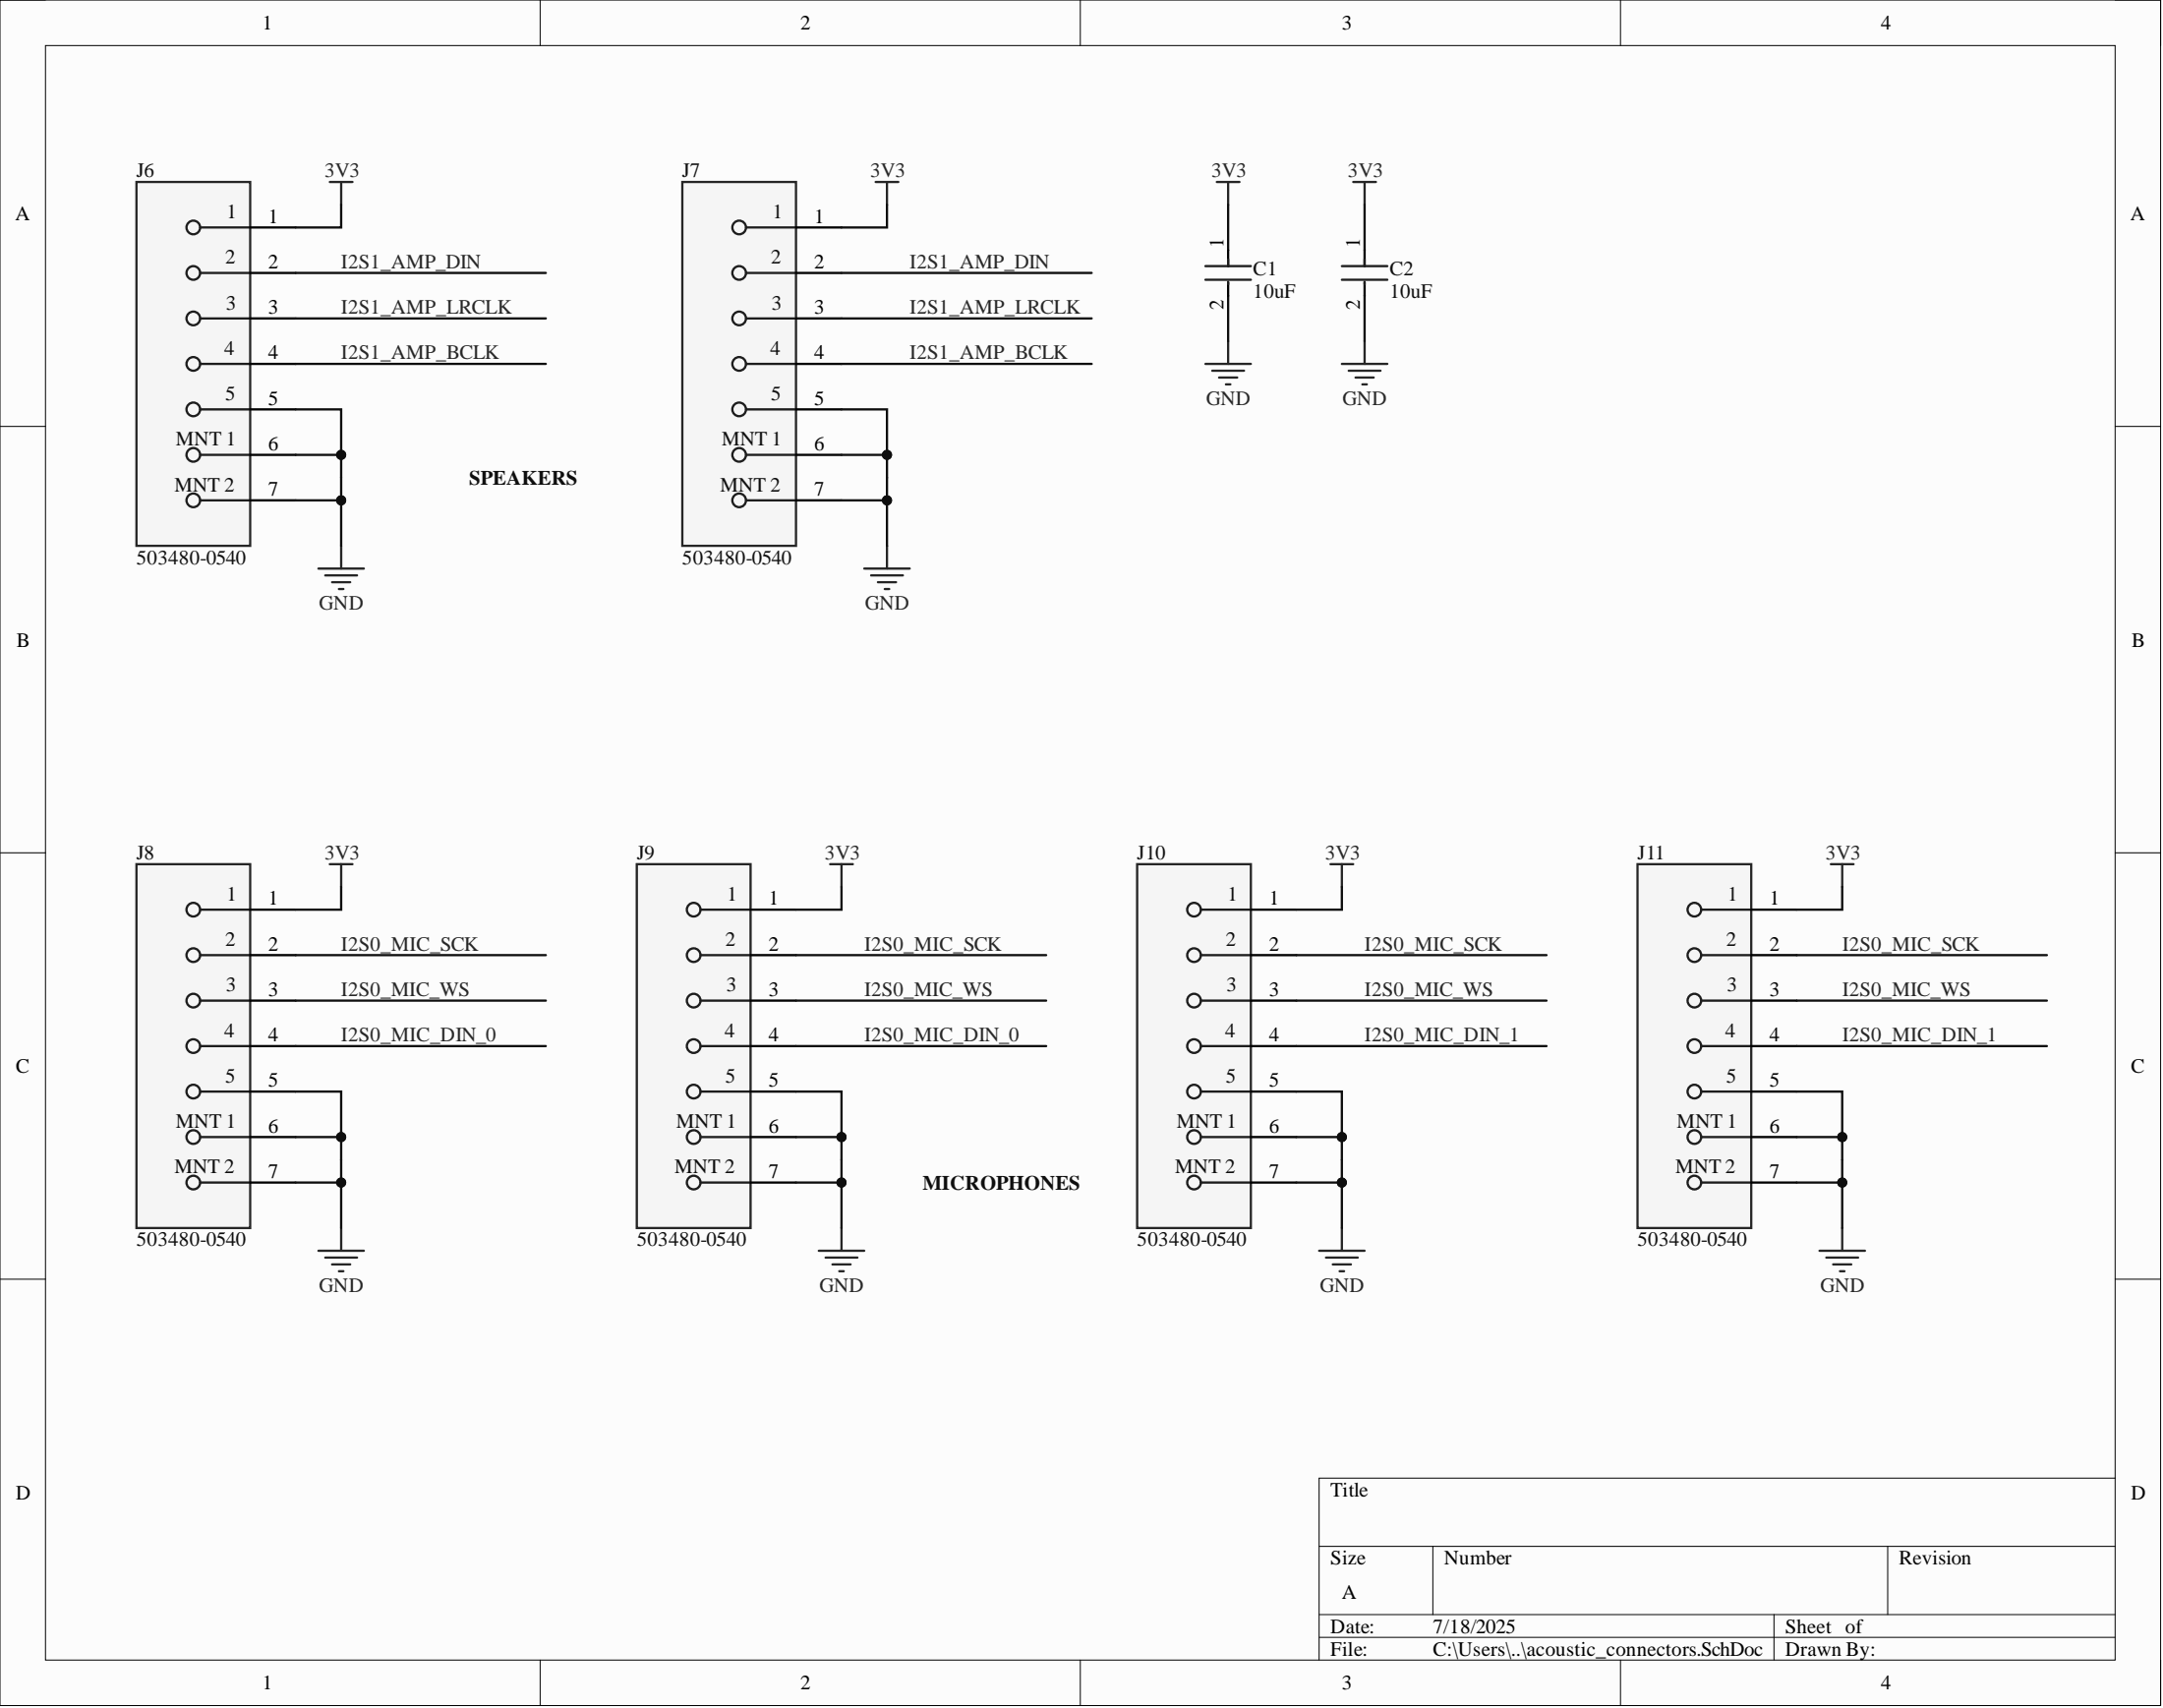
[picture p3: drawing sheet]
<svg xmlns="http://www.w3.org/2000/svg" width="241mm" height="190mm" viewBox="0 0 241 190" stroke-linecap="round" stroke-linejoin="round" font-family="sans-serif">
<path d="M0 0h241v190.2h-241z" fill-rule="evenodd" fill="#fcfcfc"/>
<path d="M0 0h241v190.2h-241z" fill="none" stroke="#000" stroke-width=".11"/>
<path d="M5.1 5.1h230.9v180.1h-230.9z" fill-rule="evenodd" fill="#fcfcfc"/>
<g fill="none" stroke="#000" stroke-width=".11">
<path d="M0 0h5.1M5.1 5.1h230.9v180.1h-230.9zM60.3 0v5.1M120.5 0v5.1M180.8 0v5.1M236 0h5v5.1M0 47.6h5.1M236 47.6h5M0 95.1h5.1M236 95.1h5M0 142.7h5.1M236 142.7h5"/>
<path d="M147.2 172.5h88.8M159.8 172.5v7.6M210.6 172.5v7.6M236 164.9h-88.8v20.3M60.3 185.2v5M120.5 185.2v5M147.2 180.1h88.8M147.2 182.6h88.8M180.8 185.2v5M197.9 180.1v5.1M241 185.2v5"/>
</g>
<path d="M36.8 20.3h2.5M38.1 20.3v2.5M35.5 63.4h5.1M36.3 64.2h3.5M37 64.9h2.1M37.8 65.7h.5M38.1 60.9v2.5" fill="none" stroke="#262626" stroke-width=".25"/>
<path d="M15.2 20.3h12.7v40.6h-12.7z" fill-rule="evenodd" fill="#f5f5f5"/>
<path d="M15.2 20.3h12.7v40.6h-12.7z" fill="none" stroke="#262626" stroke-width=".25"/>
<g fill="none" stroke="#1c1c1c" stroke-width=".25">
<path d="M22.3 25.4h5.6M22.3 30.4h5.6M22.3 35.5h5.6M22.3 40.6h5.6M22.3 45.7h5.6M22.3 50.7h5.6M22.3 55.8h5.6"/>
<circle cx="21.6" cy="30.4" r=".76"/>
<circle cx="21.6" cy="25.4" r=".76"/>
<circle cx="21.6" cy="35.5" r=".76"/>
<circle cx="21.6" cy="50.7" r=".76"/>
<circle cx="21.6" cy="40.6" r=".76"/>
<circle cx="21.6" cy="45.7" r=".76"/>
<circle cx="21.6" cy="55.8" r=".76"/>
</g>
<path d="M27.9 25.4h5.1M27.9 30.4h5.1M27.9 35.5h5.1M27.9 40.6h5.1M27.9 45.7h5.1M27.9 50.7h5.1M27.9 55.8h5.1" fill="none" stroke="#000" stroke-width=".25"/>
<path d="M33 45.7h5.1v5" fill="none" stroke="#0e0e0e" stroke-width=".25"/>
<circle cx="38.1" cy="50.7" r=".51" fill="#0e0e0e"/>
<circle cx="38.1" cy="50.7" r=".51" fill="none" stroke="#0e0e0e" stroke-width=".11"/>
<path d="M38.1 53.3v7.6" fill="none" stroke="#0e0e0e" stroke-width=".25"/>
<circle cx="38.1" cy="55.8" r=".51" fill="#0e0e0e"/>
<circle cx="38.1" cy="55.8" r=".51" fill="none" stroke="#0e0e0e" stroke-width=".11"/>
<path d="M33 50.7h5.1v2.6" fill="none" stroke="#0e0e0e" stroke-width=".25"/>
<circle cx="38.1" cy="50.7" r=".51" fill="#0e0e0e"/>
<circle cx="38.1" cy="50.7" r=".51" fill="none" stroke="#0e0e0e" stroke-width=".11"/>
<path d="M33 55.8h5.1" fill="none" stroke="#0e0e0e" stroke-width=".25"/>
<circle cx="38.1" cy="55.8" r=".51" fill="#0e0e0e"/>
<circle cx="38.1" cy="55.8" r=".51" fill="none" stroke="#0e0e0e" stroke-width=".11"/>
<path d="M33 30.4h27.9M33 35.5h27.9M38.1 22.8v2.6h-5.1M33 40.6h27.9" fill="none" stroke="#0e0e0e" stroke-width=".25"/>
<path d="M97.7 20.3h2.5M99 20.3v2.5M96.4 63.4h5.1M97.2 64.2h3.5M97.9 64.9h2.1M98.7 65.7h.5M99 60.9v2.5" fill="none" stroke="#262626" stroke-width=".25"/>
<path d="M76.1 20.3h12.7v40.6h-12.7z" fill-rule="evenodd" fill="#f5f5f5"/>
<path d="M76.1 20.3h12.7v40.6h-12.7z" fill="none" stroke="#262626" stroke-width=".25"/>
<g fill="none" stroke="#1c1c1c" stroke-width=".25">
<path d="M83.2 25.4h5.6M83.2 30.4h5.6M83.2 35.5h5.6M83.2 40.6h5.6M83.2 45.7h5.6M83.2 50.7h5.6M83.2 55.8h5.6"/>
<circle cx="82.5" cy="30.4" r=".76"/>
<circle cx="82.5" cy="25.4" r=".76"/>
<circle cx="82.5" cy="35.5" r=".76"/>
<circle cx="82.5" cy="50.7" r=".76"/>
<circle cx="82.5" cy="45.7" r=".76"/>
<circle cx="82.5" cy="40.6" r=".76"/>
<circle cx="82.5" cy="55.8" r=".76"/>
</g>
<path d="M88.8 25.4h5.1M88.8 30.4h5.1M88.8 35.5h5.1M88.8 40.6h5.1M88.8 45.7h5.1M88.8 50.7h5.1M88.8 55.8h5.1" fill="none" stroke="#000" stroke-width=".25"/>
<path d="M93.9 45.7h5.1v5" fill="none" stroke="#0e0e0e" stroke-width=".25"/>
<circle cx="99" cy="50.7" r=".51" fill="#0e0e0e"/>
<circle cx="99" cy="50.7" r=".51" fill="none" stroke="#0e0e0e" stroke-width=".11"/>
<path d="M99 53.3v7.6" fill="none" stroke="#0e0e0e" stroke-width=".25"/>
<circle cx="99" cy="55.8" r=".51" fill="#0e0e0e"/>
<circle cx="99" cy="55.8" r=".51" fill="none" stroke="#0e0e0e" stroke-width=".11"/>
<path d="M93.9 50.7h5.1v2.6" fill="none" stroke="#0e0e0e" stroke-width=".25"/>
<circle cx="99" cy="50.7" r=".51" fill="#0e0e0e"/>
<circle cx="99" cy="50.7" r=".51" fill="none" stroke="#0e0e0e" stroke-width=".11"/>
<path d="M93.9 55.8h5.1" fill="none" stroke="#0e0e0e" stroke-width=".25"/>
<circle cx="99" cy="55.8" r=".51" fill="#0e0e0e"/>
<circle cx="99" cy="55.8" r=".51" fill="none" stroke="#0e0e0e" stroke-width=".11"/>
<path d="M93.9 30.4h27.9M93.9 35.5h27.9M99 22.8v2.6h-5.1M93.9 40.6h27.9" fill="none" stroke="#0e0e0e" stroke-width=".25"/>
<path d="M92.6 96.4h2.5M93.9 96.4v2.5M91.3 139.5h5.1M93.9 137v2.5M92.1 140.3h3.6M92.9 141h2M93.6 141.8h.5" fill="none" stroke="#262626" stroke-width=".25"/>
<path d="M71 96.4h12.7v40.6h-12.7z" fill-rule="evenodd" fill="#f5f5f5"/>
<path d="M71 96.4h12.7v40.6h-12.7z" fill="none" stroke="#262626" stroke-width=".25"/>
<g fill="none" stroke="#1c1c1c" stroke-width=".25">
<path d="M78.1 101.5h5.6M78.1 106.5h5.6M78.1 111.6h5.6M78.1 116.7h5.6M78.1 121.7h5.6M78.1 126.8h5.6M78.1 131.9h5.6"/>
<circle cx="77.4" cy="116.7" r=".76"/>
<circle cx="77.4" cy="106.5" r=".76"/>
<circle cx="77.4" cy="101.5" r=".76"/>
<circle cx="77.4" cy="111.6" r=".76"/>
<circle cx="77.4" cy="126.8" r=".76"/>
<circle cx="77.4" cy="131.9" r=".76"/>
<circle cx="77.4" cy="121.7" r=".76"/>
</g>
<path d="M83.7 101.5h5.1M83.7 106.5h5.1M83.7 111.6h5.1M83.7 116.7h5.1M83.7 121.7h5.1M83.7 126.8h5.1M83.7 131.9h5.1" fill="none" stroke="#000" stroke-width=".25"/>
<path d="M88.8 121.7h5.1v5.1" fill="none" stroke="#0e0e0e" stroke-width=".25"/>
<circle cx="93.9" cy="126.8" r=".51" fill="#0e0e0e"/>
<circle cx="93.9" cy="126.8" r=".51" fill="none" stroke="#0e0e0e" stroke-width=".11"/>
<path d="M93.9 129.4v7.6" fill="none" stroke="#0e0e0e" stroke-width=".25"/>
<circle cx="93.9" cy="131.9" r=".51" fill="#0e0e0e"/>
<circle cx="93.9" cy="131.9" r=".51" fill="none" stroke="#0e0e0e" stroke-width=".11"/>
<path d="M88.8 126.8h5.1v2.6" fill="none" stroke="#0e0e0e" stroke-width=".25"/>
<circle cx="93.9" cy="126.8" r=".51" fill="#0e0e0e"/>
<circle cx="93.9" cy="126.8" r=".51" fill="none" stroke="#0e0e0e" stroke-width=".11"/>
<path d="M88.8 131.9h5.1" fill="none" stroke="#0e0e0e" stroke-width=".25"/>
<circle cx="93.9" cy="131.9" r=".51" fill="#0e0e0e"/>
<circle cx="93.9" cy="131.9" r=".51" fill="none" stroke="#0e0e0e" stroke-width=".11"/>
<path d="M93.9 98.9v2.6h-5.1M88.8 106.5h27.9M88.8 111.6h27.9M88.8 116.7h27.9" fill="none" stroke="#0e0e0e" stroke-width=".25"/>
<path d="M36.8 96.4h2.5M38.1 96.4v2.5M35.5 139.5h5.1M38.1 137v2.5M36.3 140.3h3.5M37 141h2.1M37.8 141.8h.5" fill="none" stroke="#262626" stroke-width=".25"/>
<path d="M15.2 96.4h12.7v40.6h-12.7z" fill-rule="evenodd" fill="#f5f5f5"/>
<path d="M15.2 96.4h12.7v40.6h-12.7z" fill="none" stroke="#262626" stroke-width=".25"/>
<g fill="none" stroke="#1c1c1c" stroke-width=".25">
<path d="M22.3 101.5h5.6M22.3 106.5h5.6M22.3 111.6h5.6M22.3 116.7h5.6M22.3 121.7h5.6M22.3 126.8h5.6M22.3 131.9h5.6"/>
<circle cx="21.6" cy="116.7" r=".76"/>
<circle cx="21.6" cy="106.5" r=".76"/>
<circle cx="21.6" cy="101.5" r=".76"/>
<circle cx="21.6" cy="111.6" r=".76"/>
<circle cx="21.6" cy="126.8" r=".76"/>
<circle cx="21.6" cy="131.9" r=".76"/>
<circle cx="21.6" cy="121.7" r=".76"/>
</g>
<path d="M27.9 101.5h5.1M27.9 106.5h5.1M27.9 111.6h5.1M27.9 116.7h5.1M27.9 121.7h5.1M27.9 126.8h5.1M27.9 131.9h5.1" fill="none" stroke="#000" stroke-width=".25"/>
<path d="M33 121.7h5.1v5.1" fill="none" stroke="#0e0e0e" stroke-width=".25"/>
<circle cx="38.1" cy="126.8" r=".51" fill="#0e0e0e"/>
<circle cx="38.1" cy="126.8" r=".51" fill="none" stroke="#0e0e0e" stroke-width=".11"/>
<path d="M38.1 129.4v7.6" fill="none" stroke="#0e0e0e" stroke-width=".25"/>
<circle cx="38.1" cy="131.9" r=".51" fill="#0e0e0e"/>
<circle cx="38.1" cy="131.9" r=".51" fill="none" stroke="#0e0e0e" stroke-width=".11"/>
<path d="M33 126.8h5.1v2.6" fill="none" stroke="#0e0e0e" stroke-width=".25"/>
<circle cx="38.1" cy="126.8" r=".51" fill="#0e0e0e"/>
<circle cx="38.1" cy="126.8" r=".51" fill="none" stroke="#0e0e0e" stroke-width=".11"/>
<path d="M33 131.9h5.1" fill="none" stroke="#0e0e0e" stroke-width=".25"/>
<circle cx="38.1" cy="131.9" r=".51" fill="#0e0e0e"/>
<circle cx="38.1" cy="131.9" r=".51" fill="none" stroke="#0e0e0e" stroke-width=".11"/>
<path d="M38.1 98.9v2.6h-5.1M33 106.5h27.9M33 111.6h27.9M33 116.7h27.9" fill="none" stroke="#0e0e0e" stroke-width=".25"/>
<path d="M204.2 96.4h2.6M205.5 96.4v2.5M203 139.5h5.1M205.5 137v2.5M203.7 140.3h3.6M204.5 141h2M205.3 141.8h.5" fill="none" stroke="#262626" stroke-width=".25"/>
<path d="M182.7 96.4h12.7v40.6h-12.7z" fill-rule="evenodd" fill="#f5f5f5"/>
<path d="M182.7 96.4h12.7v40.6h-12.7z" fill="none" stroke="#262626" stroke-width=".25"/>
<g fill="none" stroke="#1c1c1c" stroke-width=".25">
<path d="M189.8 101.5h5.6M189.8 106.5h5.6M189.8 111.6h5.6M189.8 116.7h5.6M189.8 121.7h5.6M189.8 126.8h5.6M189.8 131.9h5.6"/>
<circle cx="189" cy="116.7" r=".76"/>
<circle cx="189" cy="106.5" r=".76"/>
<circle cx="189" cy="101.5" r=".76"/>
<circle cx="189" cy="111.6" r=".76"/>
<circle cx="189" cy="131.9" r=".76"/>
<circle cx="189" cy="126.8" r=".76"/>
<circle cx="189" cy="121.7" r=".76"/>
</g>
<path d="M195.4 101.5h5M195.4 106.5h5M195.4 111.6h5M195.4 116.7h5M195.4 121.7h5M195.4 126.8h5M195.4 131.9h5" fill="none" stroke="#000" stroke-width=".25"/>
<path d="M200.4 121.7h5.1v5.1" fill="none" stroke="#0e0e0e" stroke-width=".25"/>
<circle cx="205.5" cy="126.8" r=".51" fill="#0e0e0e"/>
<circle cx="205.5" cy="126.8" r=".51" fill="none" stroke="#0e0e0e" stroke-width=".11"/>
<path d="M205.5 129.4v7.6" fill="none" stroke="#0e0e0e" stroke-width=".25"/>
<circle cx="205.5" cy="131.9" r=".51" fill="#0e0e0e"/>
<circle cx="205.5" cy="131.9" r=".51" fill="none" stroke="#0e0e0e" stroke-width=".11"/>
<path d="M200.4 126.8h5.1v2.6" fill="none" stroke="#0e0e0e" stroke-width=".25"/>
<circle cx="205.5" cy="126.8" r=".51" fill="#0e0e0e"/>
<circle cx="205.5" cy="126.8" r=".51" fill="none" stroke="#0e0e0e" stroke-width=".11"/>
<path d="M200.4 131.9h5.1" fill="none" stroke="#0e0e0e" stroke-width=".25"/>
<circle cx="205.5" cy="131.9" r=".51" fill="#0e0e0e"/>
<circle cx="205.5" cy="131.9" r=".51" fill="none" stroke="#0e0e0e" stroke-width=".11"/>
<path d="M205.5 98.9v2.6h-5.1M200.4 106.5h27.9M200.4 111.6h27.9M200.4 116.7h27.9" fill="none" stroke="#0e0e0e" stroke-width=".25"/>
<path d="M148.4 96.4h2.6M149.7 96.4v2.5M147.2 139.5h5M149.7 137v2.5M147.9 140.3h3.6M148.7 141h2M149.4 141.8h.5" fill="none" stroke="#262626" stroke-width=".25"/>
<path d="M126.9 96.4h12.6v40.6h-12.6z" fill-rule="evenodd" fill="#f5f5f5"/>
<path d="M126.9 96.4h12.6v40.6h-12.6z" fill="none" stroke="#262626" stroke-width=".25"/>
<g fill="none" stroke="#1c1c1c" stroke-width=".25">
<path d="M134 101.5h5.5M134 106.5h5.5M134 111.6h5.5M134 116.7h5.5M134 121.7h5.5M134 126.8h5.5M134 131.9h5.5"/>
<circle cx="133.2" cy="116.7" r=".76"/>
<circle cx="133.2" cy="101.5" r=".76"/>
<circle cx="133.2" cy="106.5" r=".76"/>
<circle cx="133.2" cy="111.6" r=".76"/>
<circle cx="133.2" cy="126.8" r=".76"/>
<circle cx="133.2" cy="131.9" r=".76"/>
<circle cx="133.2" cy="121.7" r=".76"/>
</g>
<path d="M139.5 101.5h5.1M139.5 106.5h5.1M139.5 111.6h5.1M139.5 116.7h5.1M139.5 121.7h5.1M139.5 126.8h5.1M139.5 131.9h5.1" fill="none" stroke="#000" stroke-width=".25"/>
<path d="M144.6 121.7h5.1v5.1" fill="none" stroke="#0e0e0e" stroke-width=".25"/>
<circle cx="149.7" cy="126.8" r=".51" fill="#0e0e0e"/>
<circle cx="149.7" cy="126.8" r=".51" fill="none" stroke="#0e0e0e" stroke-width=".11"/>
<path d="M149.7 129.4v7.6" fill="none" stroke="#0e0e0e" stroke-width=".25"/>
<circle cx="149.7" cy="131.9" r=".51" fill="#0e0e0e"/>
<circle cx="149.7" cy="131.9" r=".51" fill="none" stroke="#0e0e0e" stroke-width=".11"/>
<path d="M144.6 126.8h5.1v2.6" fill="none" stroke="#0e0e0e" stroke-width=".25"/>
<circle cx="149.7" cy="126.8" r=".51" fill="#0e0e0e"/>
<circle cx="149.7" cy="126.8" r=".51" fill="none" stroke="#0e0e0e" stroke-width=".11"/>
<path d="M144.6 131.9h5.1" fill="none" stroke="#0e0e0e" stroke-width=".25"/>
<circle cx="149.7" cy="131.9" r=".51" fill="#0e0e0e"/>
<circle cx="149.7" cy="131.9" r=".51" fill="none" stroke="#0e0e0e" stroke-width=".11"/>
<path d="M137 22.8v5.1M137 33v5.1M152.2 22.8v5.1M152.2 33v5.1M149.7 98.9v2.6h-5.1M144.6 106.5h27.9M144.6 111.6h27.9M144.6 116.7h27.9" fill="none" stroke="#0e0e0e" stroke-width=".25"/>
<g fill="none" stroke="#262626" stroke-width=".25">
<path d="M135.7 20.3h2.6M137 20.3v2.5M137 38.1v2.5M151 20.3h2.5M152.2 20.3v2.5M152.2 38.1v2.5M134.5 40.6h5M135.2 41.3h3.6M136 42.1h2M136.8 42.9h.5M149.7 40.6h5.1M150.5 41.3h3.5"/>
<path d="M151.2 42.1h2M152 42.9h.5"/>
</g>
<path d="M137 27.9v1.8M137 31.5v1.5M152.2 27.9v1.8M152.2 31.5v1.5" fill="none" stroke="#000" stroke-width=".25"/>
<path d="M134.5 29.7h5M134.5 31.2h5M137 28.9v.8M137 31.5v.2M149.7 29.7h5.1M149.7 31.2h5.1M152.2 28.9v.8M152.2 31.5v.2" fill="none" stroke="#1c1c1c" stroke-width=".25"/>
<g font-size="2.3">
<text x="29.3" y="3.3">1</text>
<text x="89.3" y="3.3">2</text>
<text x="149.7" y="3.3">3</text>
<text x="209.8" y="3.3">4</text>
<text x="1.7" y="24.5">A</text>
<text x="29.9" y="24.9">1</text>
<text x="29.9" y="29.9">2</text>
<text x="90.8" y="24.9">1</text>
<text x="90.8" y="29.9">2</text>
<text x="136.5" y="27.7" transform="rotate(-90 136.5 27.7)">1</text>
<text x="151.7" y="27.7" transform="rotate(-90 151.7 27.7)">1</text>
<text x="237.7" y="24.5">A</text>
<text x="29.9" y="35">3</text>
<text x="90.8" y="35">3</text>
<text x="136.5" y="34.5" transform="rotate(-90 136.5 34.5)">2</text>
<text x="151.7" y="34.5" transform="rotate(-90 151.7 34.5)">2</text>
<text x="29.9" y="40.1">4</text>
<text x="90.8" y="40.1">4</text>
<text x="29.9" y="45.2">5</text>
<text x="90.8" y="45.2">5</text>
<text x="29.9" y="50.2">6</text>
<text x="90.8" y="50.2">6</text>
<text x="29.9" y="55.3">7</text>
<text x="90.8" y="55.3">7</text>
<text x="1.9" y="72.1">B</text>
<text x="237.8" y="72.1">B</text>
<text x="29.9" y="101">1</text>
<text x="85.8" y="101">1</text>
<text x="141.6" y="101">1</text>
<text x="197.4" y="101">1</text>
<text x="29.9" y="106">2</text>
<text x="85.8" y="106">2</text>
<text x="141.6" y="106">2</text>
<text x="197.4" y="106">2</text>
<text x="29.9" y="111.1">3</text>
<text x="85.8" y="111.1">3</text>
<text x="141.6" y="111.1">3</text>
<text x="197.4" y="111.1">3</text>
<text x="1.8" y="119.6">C</text>
<text x="29.9" y="116.2">4</text>
<text x="85.8" y="116.2">4</text>
<text x="141.6" y="116.2">4</text>
<text x="197.4" y="116.2">4</text>
<text x="237.7" y="119.6">C</text>
<text x="29.9" y="121.2">5</text>
<text x="85.8" y="121.2">5</text>
<text x="141.6" y="121.2">5</text>
<text x="197.4" y="121.2">5</text>
<text x="29.9" y="126.3">6</text>
<text x="29.9" y="131.4">7</text>
<text x="85.8" y="126.3">6</text>
<text x="85.8" y="131.4">7</text>
<text x="141.6" y="126.3">6</text>
<text x="141.6" y="131.4">7</text>
<text x="197.4" y="126.3">6</text>
<text x="197.4" y="131.4">7</text>
<text x="1.8" y="167.2">D</text>
<text x="148.4" y="166.9">Title</text>
<text x="237.7" y="167.2">D</text>
<text x="148.4" y="174.5">Size</text>
<text x="149.7" y="178.3">A</text>
<text x="161.1" y="174.5">Number</text>
<text x="211.9" y="174.5">Revision</text>
<text x="148.4" y="182.1">Date:</text>
<text x="148.4" y="184.6">File:</text>
<text x="159.8" y="182.1">7/18/2025</text>
<text x="159.8" y="184.6">C:\Users\..\acoustic_connectors.SchDoc</text>
<text x="199.2" y="182.1">Sheet of</text>
<text x="199.2" y="184.6">Drawn By:</text>
<text x="29.3" y="188.5">1</text>
<text x="89.3" y="188.5">2</text>
<text x="149.7" y="188.5">3</text>
<text x="209.8" y="188.5">4</text>
</g>
<g font-size="2.3" fill="#0e0e0e">
<text x="15.2" y="19.8">J6</text>
<text x="76.1" y="19.8">J7</text>
<text x="25.1" y="29.4">2</text>
<text x="25.3" y="24.4">1</text>
<text x="86" y="29.4">2</text>
<text x="86.2" y="24.4">1</text>
<text x="25.2" y="34.5">3</text>
<text x="86.1" y="34.5">3</text>
<text x="139.8" y="33.2">10uF</text>
<text x="139.8" y="30.7">C1</text>
<text x="155" y="33.2">10uF</text>
<text x="155" y="30.7">C2</text>
<text x="25" y="39.6">4</text>
<text x="85.9" y="39.6">4</text>
<text x="25.1" y="44.6">5</text>
<text x="86" y="44.6">5</text>
<text x="19.6" y="49.7">MNT 1</text>
<text x="80.5" y="49.7">MNT 1</text>
<text x="19.5" y="54.8">MNT 2</text>
<text x="52.4" y="54">SPEAKERS</text>
<text x="80.3" y="54.8">MNT 2</text>
<text x="15.2" y="62.9">503480-0540</text>
<text x="76.1" y="62.9">503480-0540</text>
<text x="15.2" y="95.9">J8</text>
<text x="71" y="95.9">J9</text>
<text x="126.9" y="95.9">J10</text>
<text x="182.7" y="95.9">J11</text>
<text x="25.3" y="100.4">1</text>
<text x="81.1" y="100.4">1</text>
<text x="136.9" y="100.4">1</text>
<text x="192.7" y="100.4">1</text>
<text x="25.1" y="105.5">2</text>
<text x="80.9" y="105.5">2</text>
<text x="136.8" y="105.5">2</text>
<text x="192.6" y="105.5">2</text>
<text x="25.2" y="110.6">3</text>
<text x="81" y="110.6">3</text>
<text x="136.8" y="110.6">3</text>
<text x="192.7" y="110.6">3</text>
<text x="25" y="115.7">4</text>
<text x="80.9" y="115.7">4</text>
<text x="136.7" y="115.7">4</text>
<text x="192.5" y="115.7">4</text>
<text x="19.6" y="125.8">MNT 1</text>
<text x="25.1" y="120.7">5</text>
<text x="75.4" y="125.8">MNT 1</text>
<text x="80.9" y="120.7">5</text>
<text x="131.3" y="125.8">MNT 1</text>
<text x="136.8" y="120.7">5</text>
<text x="187.1" y="125.8">MNT 1</text>
<text x="192.6" y="120.7">5</text>
<text x="19.5" y="130.9">MNT 2</text>
<text x="75.3" y="130.9">MNT 2</text>
<text x="131.1" y="130.9">MNT 2</text>
<text x="186.9" y="130.9">MNT 2</text>
<text x="102.9" y="132.7">MICROPHONES</text>
<text x="15.2" y="139">503480-0540</text>
<text x="71" y="139">503480-0540</text>
<text x="126.9" y="139">503480-0540</text>
<text x="182.7" y="139">503480-0540</text>
</g>
<g font-size="2.3" fill="#262626">
<text x="36.2" y="19.8">3V3</text>
<text x="97.1" y="19.8">3V3</text>
<text x="135.1" y="19.8">3V3</text>
<text x="150.4" y="19.8">3V3</text>
<text x="38.1" y="29.9">I2S1_AMP_DIN</text>
<text x="101.5" y="29.9">I2S1_AMP_DIN</text>
<text x="38.1" y="35">I2S1_AMP_LRCLK</text>
<text x="101.5" y="35">I2S1_AMP_LRCLK</text>
<text x="38.1" y="40.1">I2S1_AMP_BCLK</text>
<text x="101.5" y="40.1">I2S1_AMP_BCLK</text>
<text x="134.6" y="45.2">GND</text>
<text x="149.8" y="45.2">GND</text>
<text x="35.6" y="68">GND</text>
<text x="96.5" y="68">GND</text>
<text x="36.2" y="95.9">3V3</text>
<text x="92" y="95.9">3V3</text>
<text x="147.8" y="95.9">3V3</text>
<text x="203.7" y="95.9">3V3</text>
<text x="38.1" y="106">I2S0_MIC_SCK</text>
<text x="96.4" y="106">I2S0_MIC_SCK</text>
<text x="152.2" y="106">I2S0_MIC_SCK</text>
<text x="205.5" y="106">I2S0_MIC_SCK</text>
<text x="38.1" y="111.1">I2S0_MIC_WS</text>
<text x="96.4" y="111.1">I2S0_MIC_WS</text>
<text x="152.2" y="111.1">I2S0_MIC_WS</text>
<text x="205.5" y="111.1">I2S0_MIC_WS</text>
<text x="38.1" y="116.2">I2S0_MIC_DIN_0</text>
<text x="96.4" y="116.2">I2S0_MIC_DIN_0</text>
<text x="152.2" y="116.2">I2S0_MIC_DIN_1</text>
<text x="205.5" y="116.2">I2S0_MIC_DIN_1</text>
<text x="35.6" y="144.1">GND</text>
<text x="91.4" y="144.1">GND</text>
<text x="147.2" y="144.1">GND</text>
<text x="203.1" y="144.1">GND</text>
</g>
</svg>
